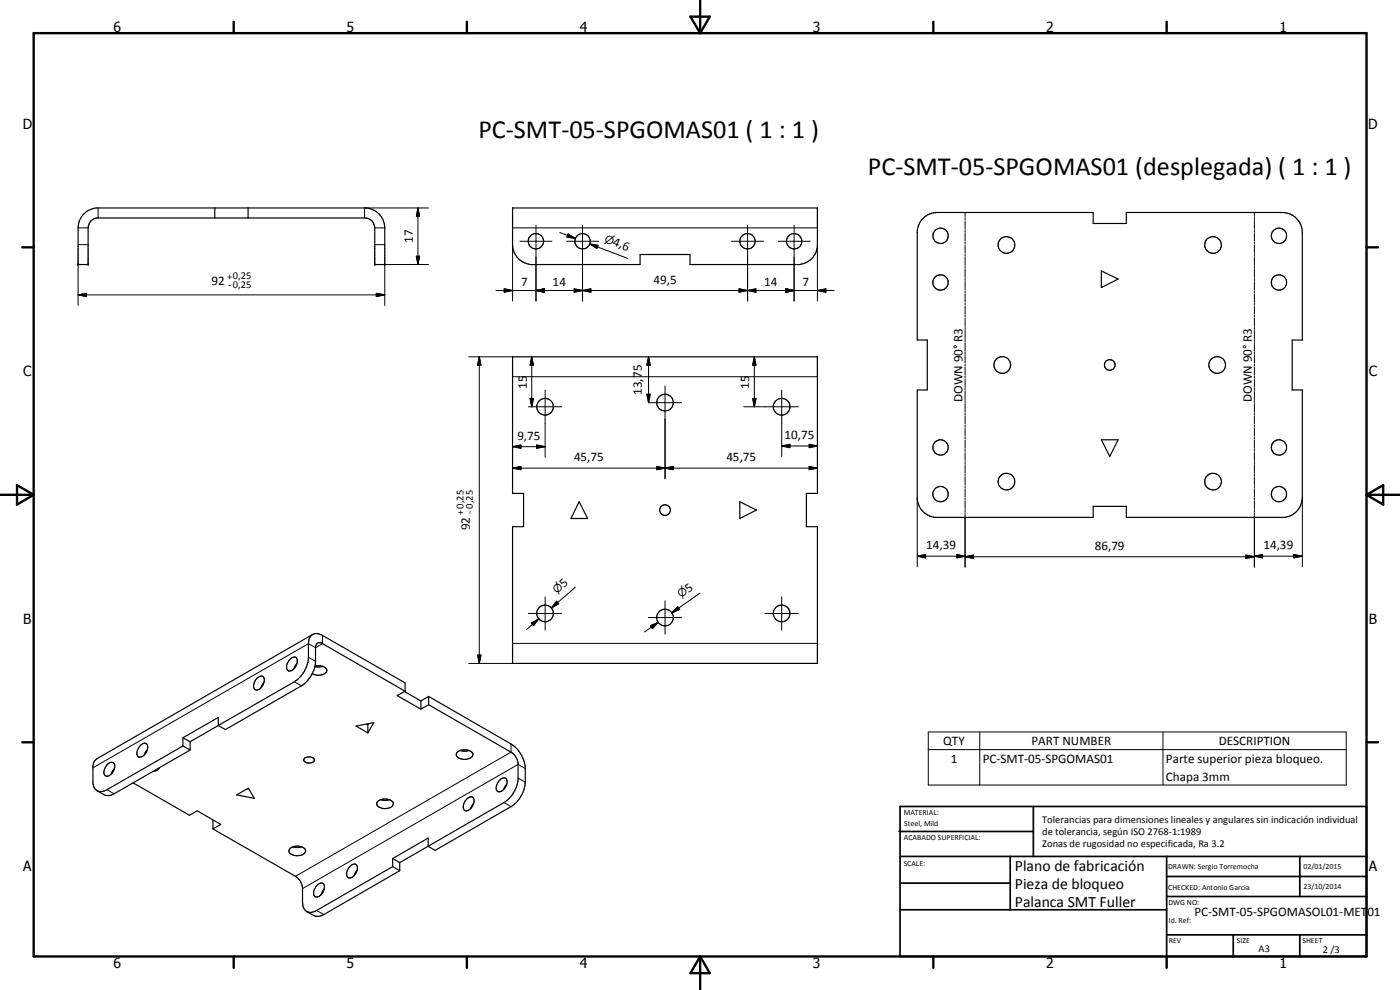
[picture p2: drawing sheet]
<svg xmlns="http://www.w3.org/2000/svg" width="420mm" height="297mm" viewBox="0 0 420 297" stroke-linecap="round" stroke-linejoin="round" font-family="sans-serif">
<g fill="none" stroke="#000" stroke-width=".35">
<path d="M24.8 64.6a6.6 6.6 0 0 1 4.1-2.2h81.2a6.1 6.1 0 0 1 5.4 6v11h-3v-11a3 3 0 0 0-2.7-3h-80.8a3 3 0 0 0-2.6 3v11h-3l.1-11.6 .4-1.7zM64.5 62.4v3M74.5 62.4v3M153.8 62.4h91.5v11.6a6 6 0 0 1-5.4 5.4h-32.8v-3h-15v3h-32.9a6.1 6.1 0 0 1-5.4-6zM277 65.5a6 6 0 0 1 4.3-1.7h46.8v3.3h9.9v-3.3h46.8a6.1 6.1 0 0 1 6.1 6v32.2h-3.1v15h3.1v32.3a6.1 6.1 0 0 1-5.5 5.9h-47.4v-3.3h-9.9v3.3h-47.4a6 6 0 0 1-5.4-5.3v-32.9h3v-15h-3v-32.8l.7-2.3zM330.5 81.3l5.1 2.4-5.1 2.6zM153.8 107.1h91.5v40.9h-3.3v10h3.3v41.1h-91.5v-41.1h3.3v-10h-3.3zM330.5 132h5.1l-2.5 4.9zM173.8 150.5l2.5 5.1h-4.9zM222 150.5l5 2.5-5 2.6zM87.2 197.7a1.16 1.16 0 0 1 1.5-.5 1.16 1.16 0 0 1 .5 1.6 2.65 2.65 0 0 1-2.7 2.5 2.31 2.31 0 0 1 .4-3.3zM89.1 199.1l-.9 1.6"/>
<path d="M93.8 190.4l-.7 .7-.4 1.1-.1 5a9.2 9.2 0 0 1-4.3 7.4l-31.2 17.9M93.8 190.4l-64.9 37.4a2.7 2.7 0 0 0-1 2.1v5l.5 1.6 .7 .7M93.8 190.4l1-.3 1.6 .4 25.2 14.4v2.5M94.5 199.9a2.74 2.74 0 0 1 3.6 1.2 2.48 2.48 0 0 1-3.1 1.5l-1.3-.5M96.9 199.9l-1 .3-1.4-.2M77.2 203.4a1.16 1.16 0 0 1 1.6-.5 1.16 1.16 0 0 1 .5 1.6 2.57 2.57 0 0 1-2.7 2.4 2.31 2.31 0 0 1 .4-3.3zM79.2 204.8l-.9 1.5M93.7 202.1l-1.3 1.9-1.5 1.5-23.3 13.4-2.1-1.2v-2.4l-10.6 6.1M93.7 202.1l.7-1.6 .3-1.6v-4.8a1.26 1.26 0 0 1 .7-1.2 1.26 1.26 0 0 1 1.4 .2l24.8 14.3M106.8 217.8l5.4-1-1.8 3.1zM110.1 217.3l.3 .2M110.4 217.5v2.4"/>
<path d="M110.6 217.2l-.2 .3M121.4 207.5l4.9 2.8M121.6 207.4l-2.4 1.3 7.1 4.1M126.3 210.3v2.5M128.6 211.5l24.8 14.2a4.6 4.6 0 0 1 2.1 3.3v4.9a9.4 9.4 0 0 1-4.3 6.9l-22.7 13.1M128.6 209l24.8 14.2a9.4 9.4 0 0 1 4.2 7.4v4.1a9.4 9.4 0 0 1-4.2 7.3l-22.8 13.1-2.1-1.2M128.6 209l-2.3 1.3M128.6 211.5l-2.3 1.3M128.6 209v2.5M32.1 229.5a1.2 1.2 0 0 1 1.3-.8 1.2 1.2 0 0 1 1 1 3.1 3.1 0 0 1-2.5 3.2 1.52 1.52 0 0 1-.4-2.5zM33.8 231.4h.2M34.3 230.6l-.9 1.6"/>
<path d="M39.9 234.9l16.9 9.7 2.4-1.3 7 4.1-2.3 1.3M42.2 223.6a1.22 1.22 0 0 1 1.8-.4 1.22 1.22 0 0 1 .2 1.8 2.36 2.36 0 0 1-2.6 2.1 1.85 1.85 0 0 1 0-2.7zM44.2 224.9l-.9 1.6M47.8 230.3a2.28 2.28 0 0 1-2 1.2M54.9 223.8l-23.2 13.4a2.92 2.92 0 0 1-2.6 0M54.9 221.4v2.4M54.9 223.8l2.2 1.2M54.9 221.4l2.2 1.1M57.1 225l-23.7 13.5-.8 .2-1.1-.1-2.4-1.4M57.1 222.5v2.5M71 238.5l3.5-2 1.8 3zM74.2 236.7l.5 .1"/>
<path d="M91.5 227.5a2 2 0 0 1 2.8 .5 1.87 1.87 0 0 1-2.3 .9 .79 .79 0 0 1-.8-.6 .79 .79 0 0 1 .3-.8zM114.2 239.9l1 .3 1.7-.3M137.2 225.7a3.3 3.3 0 0 1 4.7 .4 1.73 1.73 0 0 1-2 1.7 2.36 2.36 0 0 1-3-1.5zM138.1 225.2l1 .2 1.6-.2M139.9 239.9a1.21 1.21 0 0 1 1.3-.8 1.21 1.21 0 0 1 1.1 1 2.85 2.85 0 0 1-2.8 3.1 2.42 2.42 0 0 1 .4-3.3zM149.8 234.2a1.27 1.27 0 0 1 2.2-.3 3 3 0 0 1-2.4 3.7 1.52 1.52 0 0 1-.3-2.5zM152 235.3l-.8 1.6M63.9 248.7l24.8 14.2a4.7 4.7 0 0 1 2.1 3.4l.1 5.3 .4 1.2 .7 .7M64.1 246.1l-.2 .2v2.4M87 254.6a3.3 3.3 0 0 1 4.7 .5 1.89 1.89 0 0 1-2.3 1.7 2.46 2.46 0 0 1-2.7-1.6zM87.9 254.1l.9 .2 1.7-.2M113.4 240.5a3.3 3.3 0 0 1 4.6 .4 1.64 1.64 0 0 1-1.9 1.7 2.84 2.84 0 0 1-3-1.3z"/>
<path d="M117.8 257.6v2.4M117.8 257.6l2.2 1.2M120 258.8v2.4M128.5 253.9l-8.5 4.9M128.5 253.9v-2.4l-10.7 6.1M142.1 241l-.8 1.6M97.2 266.9a1.16 1.16 0 0 0 0-1.4 1.16 1.16 0 0 0-1.4-.4 3.1 3.1 0 0 0-1.4 3.8l.9 .2 1-.6M97.2 266.9l-.9 1.6M97.3 266.9l-1 1.5M104.9 260.1a1.23 1.23 0 0 1 1.1-.9 1.23 1.23 0 0 1 1.2 .8 3.2 3.2 0 0 1-2.3 3.4 1.34 1.34 0 0 1-.7-2.1zM107.1 261.2l-.9 1.5M117.8 260l-23.2 13.4-1.6 .4-1-.3"/>
<path d="M117.8 260l2.2 1.2M120 261.2l-22.8 13.2a3.1 3.1 0 0 1-3 .3l-2.2-1.2"/>
<circle cx="160.8" cy="72.4" r="2.31"/>
<circle cx="174.8" cy="72.4" r="2.3"/>
<circle cx="224.3" cy="72.4" r="2.3"/>
<circle cx="238.3" cy="72.4" r="2.3"/>
<circle cx="282.3" cy="70.8" r="2.32"/>
<circle cx="302.1" cy="73.5" r="2.51"/>
<circle cx="364" cy="73.5" r="2.5"/>
<circle cx="383.8" cy="70.8" r="2.28"/>
<circle cx="282.3" cy="84.8" r="2.3"/>
<circle cx="383.8" cy="84.8" r="2.29"/>
<circle cx="300.8" cy="109.5" r="2.5"/>
<circle cx="333" cy="109.5" r="1.61"/>
<circle cx="365.3" cy="109.5" r="2.51"/>
<circle cx="163.6" cy="122" r="2.49"/>
<circle cx="199.6" cy="120.8" r="2.51"/>
<circle cx="234.6" cy="122" r="2.51"/>
<circle cx="282.3" cy="134.3" r="2.32"/>
<circle cx="383.8" cy="134.2" r="2.3"/>
<circle cx="199.6" cy="153.1" r="1.6"/>
<circle cx="282.3" cy="148.3" r="2.3"/>
<circle cx="302.1" cy="144.5" r="2.51"/>
<circle cx="364" cy="144.5" r="2.5"/>
<circle cx="383.8" cy="148.2" r="2.3"/>
<circle cx="163.6" cy="184" r="2.5"/>
<circle cx="199.6" cy="185.3" r="2.51"/>
<circle cx="234.6" cy="184" r="2.5"/>
</g>
<g fill="none" stroke="#000" stroke-width=".3">
<path d="M23.4 68.4h3M23.4 73.4h3M23.4 79.4v12.3M29.5 62.4v3M112.5 68.4h3M112.5 73.4h3M125 76.9h.9l-.5 2.5zM125.4 62.4l.5 2.5h-.9zM125.4 62.4v17M128.6 62.4h-19.2v3M128.6 79.4h-13.1v12.3M153.8 68.4h91.5"/>
<path d="M153.8 73.4v16.9M156 72.4h9.6M160.9 67.6v22.7M168 69.8l4.7 1.7M170 72.4h9.7M170.5 70.2l2.2 1.3-2.5-.4zM174.8 67.6v22.7M177 73.2l2.5 .4-.4 .9zM177 73.2l11.3 4.3M219.5 72.4h9.6M224.4 67.6v22.7M233.5 72.4h9.7"/>
<path d="M238.3 67.6v22.7M245.3 73.4v16.9M289.6 63.8v1.2M289.6 65.3v.6M289.6 66.2v2.4M289.6 69v.6M289.6 69.8v2.5M289.6 72.6v.6M289.6 73.5v2.4M289.6 76.2v.7M289.6 77.2v2.4M289.6 79.9v.6"/>
<path d="M376.5 63.8v1.2M376.5 65.3v.6M376.5 66.2v2.4M376.5 69v.6M376.5 69.8v2.5M376.5 72.6v.6M376.5 73.5v2.4M376.5 76.2v.7M376.5 77.2v2.4M376.5 79.9v.6M23.4 88.5l2.5-.5v1zM23.4 88.5h92.1"/>
<path d="M112.9 88l2.6 .5-2.6 .5zM148.8 87.2h101.5M151.3 86.7l2.5 .5-2.5 .5zM160.9 87.2l2.5-.5v1zM172.3 86.7l2.5 .5-2.5 .5zM172.3 86.7l5 1v-1l-5 1zM174.8 87.2l2.5-.5v1zM221.8 86.7l2.6 .5-2.6 .5zM224.4 87.2l2.5-.5v1zM235.8 86.7l2.5 .5-2.5 .5zM245.3 87.2l2.6-.5v1zM289.6 80.8v2.5"/>
<path d="M289.6 83.6v.6M289.6 84.5v2.4M289.6 87.2v.6M289.6 88.1v2.5M289.6 90.9v.6M289.6 91.8v2.5M289.6 94.6v.6M289.6 95.5v2.4M289.6 98.2v.6M289.6 99.1v2.5M376.5 80.8v2.5M376.5 83.6v.6"/>
<path d="M376.5 84.5v2.4M376.5 87.2v.6M376.5 88.1v2.5M376.5 90.9v.6M376.5 91.8v2.5M376.5 94.6v.6M376.5 95.5v2.4M376.5 98.2v.6M376.5 99.1v2.5M140.7 107.1h13.1M143.8 107.1l.5 2.5h-1zM143.8 107.1v92"/>
<path d="M153.8 113h91.5M159.1 119.5h1l-.5 2.5zM159.6 107.1l.5 2.5h-1zM159.6 107.1v14.9M163.6 117.1v20.1M194.1 118.3h1l-.5 2.5zM194.6 107.1l.5 2.5h-1zM194.6 107.1v13.7M199.6 115.8v27.8M225.9 119.5h1l-.5 2.5zM226.4 107.1l.5 2.5h-1zM226.4 107.1v14.9"/>
<path d="M234.6 117.1v19.9M289.6 101.9v.6M289.6 102.8v2.4M289.6 105.5v.7M289.6 106.5v2.4M289.6 109.2v.6M289.6 110.1v2.5M289.6 112.9v.6M289.6 113.8v2.4M289.6 116.5v.6M289.6 117.4v2.5M376.5 101.9v.6"/>
<path d="M376.5 102.8v2.4M376.5 105.5v.7M376.5 106.5v2.4M376.5 109.2v.6M376.5 110.1v2.5M376.5 112.9v.6M376.5 113.8v2.4M376.5 116.5v.6M376.5 117.4v2.5M153.8 134l2.5-.5v1zM153.8 134h9.8M158.6 122h10"/>
<path d="M161.1 133.5l2.5 .5-2.5 .5zM194.6 120.8h10M197.1 140l2.5 .5-2.5 .4zM223.2 122h16.4M234.6 133.8l2.5-.5v1zM234.6 133.8h10.7M242.9 133.3l2.4 .5-2.4 .5zM242.9 140l2.4 .5-2.4 .4zM289.6 120.2v.6M289.6 121.1v2.4M289.6 123.8v.7M289.6 124.8v2.4"/>
<path d="M289.6 127.5v.6M289.6 128.4v2.5M289.6 131.1v.6M289.6 132.1v2.4M289.6 134.8v.6M289.6 135.8v2.4M289.6 138.5v.6M289.6 139.4v2.5M376.5 120.2v.6M376.5 121.1v2.4M376.5 123.8v.7M376.5 124.8v2.4"/>
<path d="M376.5 127.5v.6M376.5 128.4v2.5M376.5 131.1v.6M376.5 132.1v2.4M376.5 134.8v.6M376.5 135.8v2.4M376.5 138.5v.6M376.5 139.4v2.5M153.8 140.5l2.5-.5v.9zM153.8 140.5h91.5M199.6 140.5l2.5-.5v.9zM275.3 149.3v20.8"/>
<path d="M289.6 142.2v.5M289.6 143v2.5M289.6 145.8v.6M289.6 146.7v2.4M289.6 149.5v.6M289.6 150.4v2.4M289.6 153.1v.6M289.6 154.1v16.1M376.5 142.2v.5M376.5 143v2.5M376.5 145.8v.6M376.5 146.7v2.4"/>
<path d="M376.5 149.5v.6M376.5 150.4v2.4M376.5 153.1v.6M376.5 154.1v16.1M390.9 149.3v20.8M163.6 179.1v10M172.7 176.1l-7.2 6.3M210.1 178l-8.5 5.9M234.6 179.1v10M275.3 166.9l2.5-.5v1zM275.3 166.9h14.3M287.2 166.4l2.4 .5-2.4 .5z"/>
<path d="M289.6 167l2.6-.5v1.1zM289.6 167h86.9M373.9 166.5l2.6 .5-2.6 .6zM376.5 166.9l2.4-.5v1zM376.5 166.9h14.4M388.3 166.4l2.6 .5-2.6 .5zM92.6 197.2l2.1 1.2M96.8 190.7v2.4l-2.1 1.3-2.1-1.3-64.7 37.3M140.7 199.1h13.1M143.3 196.6h1l-.5 2.5zM153.8 193h91.5M158.6 184.1h10"/>
<path d="M159.5 186.9l2.2-1.2-1.6 2zM161.7 185.7l-3.8 3.3M167 180.4l.7 .7-2.2 1.3zM167.4 180.8l-1.9 1.6M194.6 185.3h10M195.2 187.7l2.3-1-1.7 1.9zM197.5 186.7l-4 2.9M199.6 180.3v10M203.4 182l.6 .8-2.4 1.1zM203.7 182.4l-2.1 1.5M229.6 184.1h10M88.3 204.6l2.2 1.2"/>
<path d="M278.6 219.6h125.4v15.9h-125.4zM294 219.6v15.9M349 219.6v15.9M32.1 236.9l2.1 1.3M153.4 223.2v2.5l-64.7 37.2M155.5 233.5l2.1 1.2M157.6 230.6l-2.1-1.2-64.7 37.2M278.6 224.9h125.4M151.2 240.8l2.2 1.2M95 273.2l2.2 1.2"/>
</g>
<g fill="#000">
<circle cx="23.4" cy="79.4" r=".18"/>
<circle cx="26.4" cy="79.4" r=".18"/>
<circle cx="112.5" cy="79.4" r=".18"/>
<circle cx="115.5" cy="79.4" r=".18"/>
<circle cx="153.8" cy="62.4" r=".18"/>
<circle cx="245.3" cy="62.4" r=".18"/>
<circle cx="153.8" cy="107.1" r=".18"/>
<circle cx="245.3" cy="107.1" r=".18"/>
</g>
<g fill="none" stroke="#000" stroke-width=".71">
<path d="M10.1 9.9h400v277.1h-400zM70.1 6.5v3.4M140.1 6.5v3.4M207.2 5h5.8l-2.9 4.9zM210.1 0v9.9M280.1 6.5v3.4M350.1 6.5v3.4M6.7 74.2h3.4M410.1 74.2h3.5M.1 148.5h10M5.1 145.6l5 2.9-5 2.9zM410.1 148.5h10"/>
<path d="M410.1 148.5l5-2.9v5.8zM6.7 222.7h3.4M410.1 222.7h3.5M70.1 287v3.4M140.1 287v3.4M210.1 287v10M210.1 287l2.9 5h-5.8zM280.1 287v3.4M350.1 287v3.4"/>
</g>
<g fill="none" stroke="#000" stroke-width=".51">
<path d="M269.8 249.5h40.3M270.1 242h140v45h-140zM270.1 257h140M303.2 257v16M310.1 242v15M350.1 257v30M390.1 257v12M270.1 265h33.1M270.1 273h80M350.1 269h60M350.1 263h60M350.1 280.5h60"/>
<path d="M370.1 280.5v6.5M390.1 280.5v6.5"/>
</g>
<g fill="#000">
<path d="M125 76.9h.9l-.5 2.5zM125.4 62.4l.5 2.5h-.9zM170.5 70.2l2.2 1.3-2.5-.4zM177 73.2l2.5 .4-.4 .9zM23.4 88.5l2.5-.5v1zM112.9 88l2.6 .5-2.6 .5zM151.3 86.7l2.5 .5-2.5 .5zM160.9 87.2l2.5-.5v1zM172.3 86.7l2.5 .5-2.5 .5zM174.8 87.2l2.5-.5v1zM221.8 86.7l2.6 .5-2.6 .5zM224.4 87.2l2.5-.5v1z"/>
<path d="M235.8 86.7l2.5 .5-2.5 .5zM245.3 87.2l2.6-.5v1zM143.8 107.1l.5 2.5h-1zM159.1 119.5h1l-.5 2.5zM159.6 107.1l.5 2.5h-1zM194.1 118.3h1l-.5 2.5zM194.6 107.1l.5 2.5h-1zM225.9 119.5h1l-.5 2.5zM226.4 107.1l.5 2.5h-1zM153.8 134l2.5-.5v1zM153.8 140.5l2.5-.5v.9zM161.1 133.5l2.5 .5-2.5 .5z"/>
<path d="M199.6 140.5l2.5-.5v.9zM234.6 133.8l2.5-.5v1zM242.9 133.3l2.4 .5-2.4 .5zM197.1 140l2.5 .5-2.5 .4zM242.9 140l2.4 .5-2.4 .4zM275.3 166.9l2.5-.5v1zM287.2 166.4l2.4 .5-2.4 .5zM289.6 167l2.6-.5v1.1zM373.9 166.5l2.6 .5-2.6 .6zM376.5 166.9l2.4-.5v1zM388.3 166.4l2.6 .5-2.6 .5zM143.3 196.6h1l-.5 2.5z"/>
<path d="M159.5 186.9l2.2-1.2-1.6 2zM167 180.4l.7 .7-2.2 1.3zM195.2 187.7l2.3-1-1.7 1.9zM203.4 182l.6 .8-2.4 1.1z"/>
</g>
<g font-size="7.9">
<text x="143.6" y="41.5">PC-SMT-05-SPGOMAS01 ( 1 : 1 )</text>
<text x="260.5" y="52.6">PC-SMT-05-SPGOMAS01 (desplegada) ( 1 : 1 )</text>
</g>
<g font-size="4.7">
<text x="304.6" y="261.2">Plano de fabricación</text>
<text x="304.6" y="266.6">Pieza de bloqueo</text>
<text x="304.6" y="272">Palanca SMT Fuller</text>
</g>
<g font-size="4.2">
<text x="34" y="9.6">6</text>
<text x="104" y="9.6">5</text>
<text x="174" y="9.6">4</text>
<text x="244" y="9.6">3</text>
<text x="314" y="9.6">2</text>
<text x="384" y="9.6">1</text>
<text x="6.8" y="38.7">D</text>
<text x="410.6" y="38.7">D</text>
<text x="7" y="112.9">C</text>
<text x="410.8" y="112.9">C</text>
<text x="7" y="187.1">B</text>
<text x="410.8" y="187.1">B</text>
<text x="7" y="261.4">A</text>
<text x="410.8" y="261.4">A</text>
<text x="34" y="290.4">6</text>
<text x="104" y="290.4">5</text>
<text x="174" y="290.4">4</text>
<text x="244" y="290.4">3</text>
<text x="314" y="290.4">2</text>
<text x="384" y="290.4">1</text>
</g>
<g font-size="3.9">
<text x="123.9" y="72.9" transform="rotate(-90 123.9 72.9)">17</text>
<text x="183.8" y="73.5" transform="rotate(21 183.8 73.5)">4,6</text>
<text x="63.4" y="85.6">92</text>
<text x="156.4" y="85.7">7</text>
<text x="165.9" y="85.7">14</text>
<text x="196.1" y="85.1">49,5</text>
<text x="229.4" y="85.7">14</text>
<text x="240.9" y="85.7">7</text>
<text x="158.1" y="116.6" transform="rotate(-90 158.1 116.6)">15</text>
<text x="192.6" y="118.4" transform="rotate(-90 192.6 118.4)">13,75</text>
<text x="224.9" y="116.6" transform="rotate(-90 224.9 116.6)">15</text>
<text x="288.9" y="120.7" transform="rotate(-90 288.9 120.7)">DOWN 90° R3</text>
<text x="375.7" y="120.7" transform="rotate(-90 375.7 120.7)">DOWN 90° R3</text>
<text x="155.3" y="132">9,75</text>
<text x="235.5" y="131.7">10,75</text>
<text x="172.3" y="138.4">45,75</text>
<text x="218" y="138.4">45,75</text>
<text x="141" y="159.1" transform="rotate(-90 141 159.1)">92</text>
<text x="278" y="164.8">14,39</text>
<text x="328.6" y="165">86,79</text>
<text x="379.2" y="164.8">14,39</text>
<text x="169.2" y="176.3" transform="rotate(-41 169.2 176.3)">5</text>
<text x="206.6" y="177.8" transform="rotate(-35 206.6 177.8)">5</text>
<text x="283.1" y="223.5">QTY</text>
<text x="309.6" y="223.5">PART NUMBER</text>
<text x="365.7" y="223.5">DESCRIPTION</text>
<text x="285.3" y="228.9">1</text>
<text x="294.9" y="228.9">PC-SMT-05-SPGOMAS01</text>
<text x="349.9" y="228.9">Parte superior pieza bloqueo.</text>
<text x="349.9" y="234.2">Chapa 3mm</text>
<text x="358.5" y="275">PC-SMT-05-SPGOMASOL01-MET01</text>
</g>
<g font-size="3.3">
<text x="181.2" y="72.5" transform="rotate(21 181.2 72.5)">n</text>
<text x="167.1" y="178.2" transform="rotate(-41 167.1 178.2)">n</text>
<text x="204.3" y="179.4" transform="rotate(-35 204.3 179.4)">n</text>
</g>
<g font-size="3.1">
<text x="68.1" y="83.9">+0,25</text>
<text x="68.4" y="86.5">-0,25</text>
<text x="139.2" y="154.4" transform="rotate(-90 139.2 154.4)">+0,25</text>
<text x="141.9" y="154.1" transform="rotate(-90 141.9 154.1)">-0,25</text>
<text x="312.7" y="246.8">Tolerancias para dimensiones lineales y angulares sin indicación individual</text>
<text x="312.7" y="250.4">de tolerancia, según ISO 2768-1:1989</text>
<text x="312.7" y="254">Zonas de rugosidad no especificada, Ra 3.2</text>
<text x="377.7" y="285.6">A3</text>
<text x="397" y="285.9">2 /3</text>
</g>
<g font-size="2.4">
<text x="271.2" y="244.4">MATERIAL:</text>
<text x="271.3" y="252">ACABADO SUPERFICIAL:</text>
<text x="271.4" y="247.9">Steel, Mild</text>
<text x="271.2" y="259.7">SCALE:</text>
<text x="350.6" y="260.8">DRAWN: Sergio Torremocha</text>
<text x="391.2" y="260.6">02/01/2015</text>
<text x="350.6" y="267">CHECKED: Antonio Garcia</text>
<text x="391.2" y="266.7">23/10/2014</text>
<text x="350.6" y="271.4">DWG NO:</text>
<text x="350.8" y="276.9">Id. Ref:</text>
<text x="350.8" y="282.8">REV</text>
<text x="371.2" y="282.9">SIZE</text>
<text x="390.9" y="282.9">SHEET</text>
</g>
</svg>
